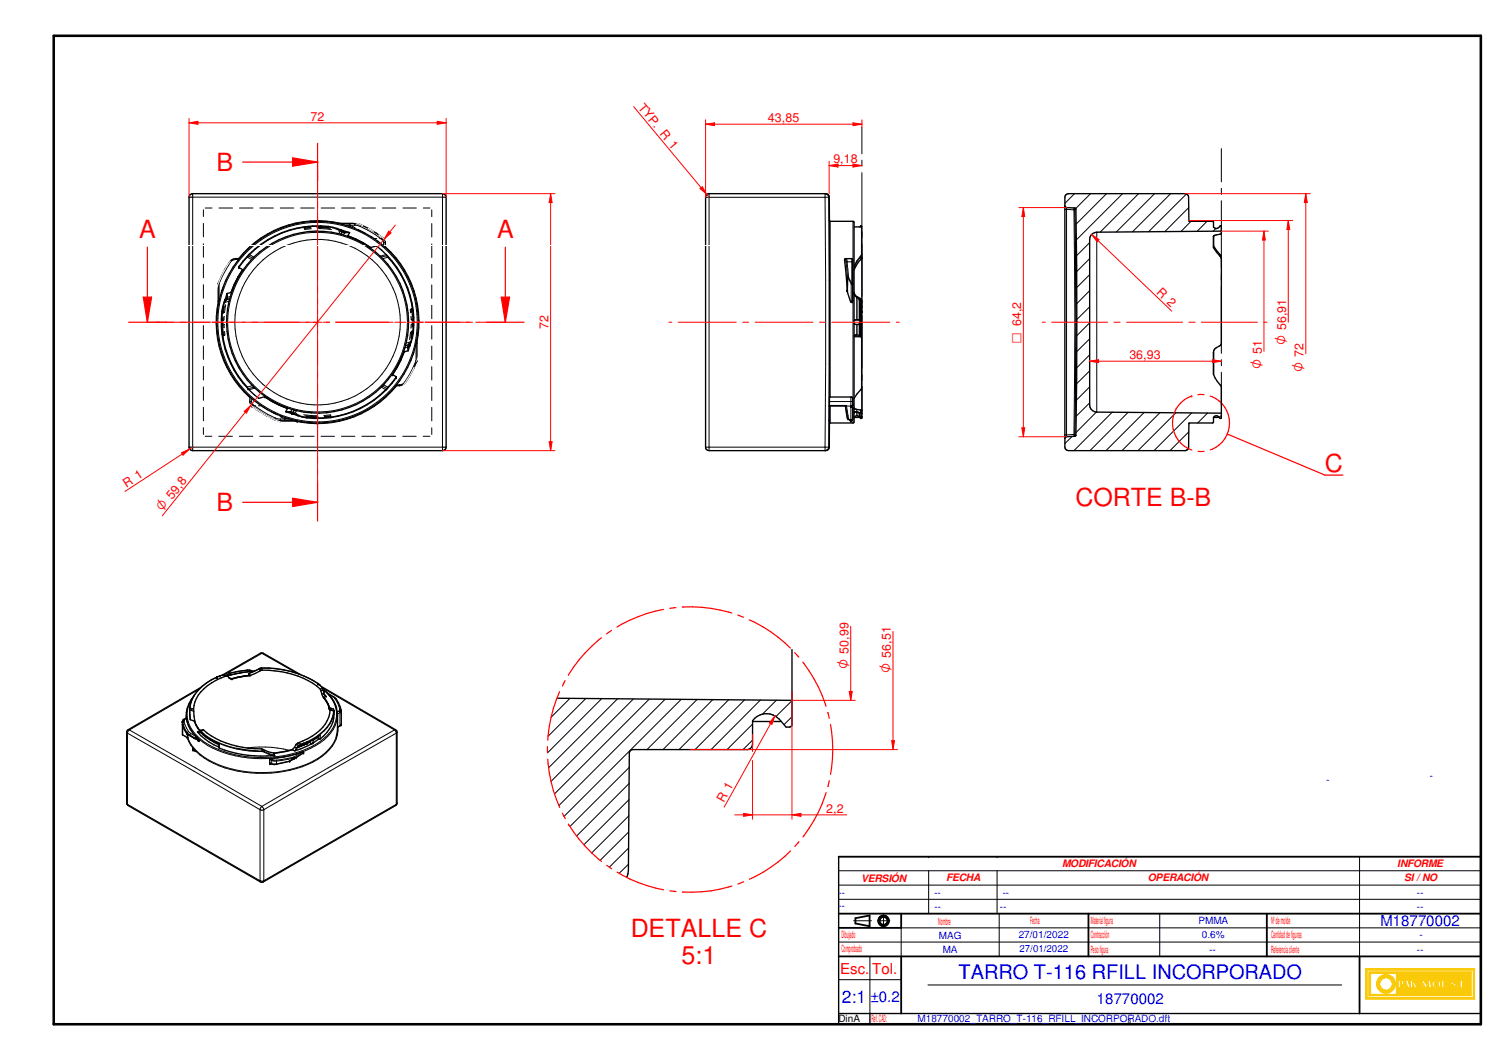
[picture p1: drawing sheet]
<svg xmlns="http://www.w3.org/2000/svg" width="420mm" height="297mm" viewBox="0 0 420 297" stroke-linecap="round" stroke-linejoin="round" font-family="sans-serif">
<path d="M15.1 10h400v277h-400z" fill="none" stroke="#000" stroke-width=".72"/>
<g fill="none" stroke="#000" stroke-width=".51">
<path d="M235.1 256h180M239.8 257.3v1.5M243.7 256.5v3M355.1 256v12M235.1 268h180M235.1 260h17.5M381.1 268v16"/>
<circle cx="247.7" cy="258" r="1.51"/>
<circle cx="247.7" cy="258.1" r="1.12"/>
</g>
<path d="M235.1 240.1v46.9h180v-46.9M235.1 284h180M243.8 284v3" fill="none" stroke="#000" stroke-width=".38"/>
<g fill="none" stroke="#000" stroke-width=".28">
<path d="M235.1 252h180M239.3 258h5M245.9 258h3.5M247.6 256.3v3.5M260.3 244v12M279.5 244v12M280.1 256v12M325.1 256v12M381.1 240.1v27.9M235.1 274.5h17.5M235.1 264h180M252.6 260v8"/>
<path d="M260.1 276h116"/>
</g>
<g fill="#faca0a">
<path d="M382.8 271.4v8.6h30.5v-8.6zM383.2 271.9h29.7v7.7h-29.7z" fill-rule="evenodd"/>
<path d="M383.7 272.3v6.8h28.7v-6.8zM408.2 276.5a.3 .3 0 0 1 .6 0 .3 .3 0 0 1-.6 0zM409.3 274.7h.6v1.9h.8v.2h-1.4zM411 276.4l.3-.1 .1 .4-.4 .1zM384.2 272.8h7.2v5.8h-7.2zM391.9 274.7h.9a.67 .67 0 0 1 .7 .9 .67 .67 0 0 1-1 .4v.8h-.6zM394.1 274.7h.5l.6 2.1h-.6l-.1-.4h-.6l-.2 .4h-.2zM395.3 274.7h.6v1l.8-1h.2l-.5 .7 .8 1.4h-.7l-.4-.9-.2 .9h-.6zM397.3 275.6h.7v.2h-.7zM398.8 274.7h.3l.7 1.4 .8-1.4h.3l.3 2.1h-.7v-1.3l-.7 1.3h-.2l-.7-1.2v1.2h-.5zM401.6 275.2a1.22 1.22 0 0 1 1.8-.3 1.22 1.22 0 0 1 0 1.8 1.22 1.22 0 0 1-1.8-.3l-.2-.4zM404.1 274.7h.6v1.9h.8v.2h-1.4zM406.7 275a.74 .74 0 0 1 .8-.3 .74 .74 0 0 1 .5 .6l-.2 .1a.37 .37 0 0 0-.3-.5 .37 .37 0 0 0-.4 .4l.3 .1a.73 .73 0 0 1 .7 .8 .73 .73 0 0 1-.8 .7 .73 .73 0 0 1-.7-.8h.3a.37 .37 0 0 0 .2 .5 .37 .37 0 0 0 .5-.3l-.2-.2a.75 .75 0 0 1-.7-1.1z" fill-rule="evenodd"/>
</g>
<g fill="none" stroke="#faca0a" stroke-width=".28">
<path d="M391.9 274.7h.9a.6 .6 0 0 1 .7 .5 .6 .6 0 0 1-.6 .7l-.4 .1v.8h-.6zM392.7 276h.1M394.1 274.7h.5l.6 2.1h-.6l-.1-.4h-.6l-.2 .4h-.2zM395.3 274.7h.6v1l.8-1h.2l-.5 .7 .8 1.4h-.7l-.4-.9-.2 .9h-.6zM398.8 274.7h.3l.7 1.4 .8-1.4h.3l.3 2.1h-.7v-1.3l-.7 1.3h-.2l-.7-1.2v1.2h-.5zM406.9 276.3h.1M406.9 276.2v-.1h-.3a.73 .73 0 0 0 .5 .7 .73 .73 0 0 0 .8-.2M406.9 276.3l.1 .3h.3M407.3 276.6h.1M407.4 274.7h.1M407.4 275.4l-.3-.1a.37 .37 0 0 1 .4-.4 .37 .37 0 0 1 .3 .5l.2-.1v-.2a.73 .73 0 0 0-.8-.4 .73 .73 0 0 0-.6 .6l.2 .5 .9 .6M407.4 275.5h.1"/>
<path d="M407.4 275.5a.72 .72 0 0 1 .6 .4 .72 .72 0 0 1-.1 .7M407.7 276.4h.1M407.7 276.4l-.4 .2M407.9 276.6h.1"/>
<circle cx="402.7" cy="275.8" r="1.17"/>
</g>
<path d="M386.4 274.1a2.68 2.68 0 0 1 2.9-.9 2.68 2.68 0 0 1 1.8 2.4h-.9a1.72 1.72 0 0 0-2.6-1.4 1.72 1.72 0 0 0 0 3 1.72 1.72 0 0 0 2.6-1.4h.9a2.66 2.66 0 0 1-3.5 2.4 2.66 2.66 0 0 1-1.2-4.1z" fill-rule="evenodd" fill="#faca0a"/>
<path d="M386.6 273.9a2.68 2.68 0 0 1 2.8-.7 2.68 2.68 0 0 1 1.7 2.4h-.9a1.74 1.74 0 0 0-2.6-1.4 1.74 1.74 0 0 0 0 3 1.74 1.74 0 0 0 2.6-1.4h.9a2.66 2.66 0 0 1-3.7 2.3 2.66 2.66 0 0 1-.8-4.2z" fill="none" stroke="#faca0a" stroke-width=".28"/>
<path d="M392.5 275a.41 .41 0 0 1 .4 .4 .41 .41 0 0 1-.4 .4z" fill-rule="evenodd" fill="#faca0a"/>
<path d="M392.5 275a.41 .41 0 0 1 .4 .4 .41 .41 0 0 1-.4 .4z" fill="none" stroke="#faca0a" stroke-width=".28"/>
<path d="M394.2 275.3l.2 .8h-.5z" fill="#faca0a"/>
<path d="M394.2 275.3l.2 .8h-.5z" fill="none" stroke="#faca0a" stroke-width=".28"/>
<path d="M402.2 275.2a.76 .76 0 0 1 1 .1 .76 .76 0 0 1-.2 1.1 .61 .61 0 0 1-.7 .2 .61 .61 0 0 1-.3-.8z" fill-rule="evenodd" fill="#faca0a"/>
<path d="M382.8 271.4h30.5v8.6h-30.5zM383.2 271.9h29.7v7.7h-29.7zM383.7 272.3h28.7v6.8h-28.7zM384.2 272.8h7.2v5.8h-7.2zM397.3 275.6h.7v.2h-.7zM402.3 275a.79 .79 0 0 1 .9 .8 .79 .79 0 0 1-.9 .8 1.04 1.04 0 0 1 0-1.6zM404.1 274.7h.6v1.9h.8v.2h-1.4zM408.3 276.4a.27 .27 0 0 1 .4 0 .27 .27 0 0 1-.2 .4zM409.3 274.7h.6v1.9h.8v.2h-1.4zM411 276.4l.3-.1 .1 .4-.4 .1z" fill="none" stroke="#faca0a" stroke-width=".28"/>
<path d="M235.1 240.1h180M239.8 258.8l3.9 .7M243.7 256.5l-3.9 .8M252.6 256v4M305.1 256v12M252.6 268v16" fill="none" stroke="#000" stroke-width=".51"/>
<g fill="none" stroke="#000" stroke-width=".28">
<path d="M53 55.3h72M54 54.3v72M57 58.8v1.9M57.5 58.3h1.9M61.4 58.3h3.8M67.1 58.3h3.8M72.8 58.3h3.8M78.6 58.3h3.7M84.3 58.3h3.8M90 58.3h3.8M95.7 58.3h3.8M101.5 58.3h3.7"/>
<path d="M107.2 58.3h3.7M112.9 58.3h3.8M118.6 58.3h1.9M121 58.8v1.9M124 54.3v72M57 62.6v3.8M57 68.3v3.8M57 74v3.9M57 79.8v3.8M64.4 73.4l.2 .1M64.6 73.5l-2.3 3.9-.9 2.1v4.7M66 72.7l-1 .4-.4 .4"/>
<path d="M66 72.7h.9M66 72.5v.2M69.3 71.9v.2M69.3 72.1l-2.3 2.9M69.3 72.1l1.2 .6M69.6 71.5l.1 .2M69.7 71.7l-.4 .4M69.7 71.7l1.2 .7M69.8 71.2l.2 .2M70 71.4l-.3 .3M70 71.4l1.2 .7M84.9 63.6l.1 .1"/>
<path d="M87 63.7l-1.7 .2M87.2 63.8l-2 .1M87.3 64.1l-1.9 .1M88.8 63.7l3.4 .1M89 63.8l3.6 .2M89.2 64.1l3.7 .2M94 64.1l1.7 .4M94.4 64.3l1.8 .4M94.7 62.6h4.8v.5M94.8 64.7l1.8 .5-.4 .6M95.5 64.6l.5 .2M95.5 64.6a23.1 23.1 0 0 0-16.4 .7 27.7 27.7 0 0 0-9.1 6.1"/>
<path d="M95.5 64.6l-.6 .9M95.5 64.4v.2M95.6 62.6a28.4 28.4 0 0 0-28.8 9.9M95.9 64.6l.1 .2M96 64.8l.1 .1M96 64.8l-.5 .8M96 64.7l.1 .2M96.1 64.9l.3 .2M96.1 64.9l-.5 .8M96.6 62.7l-.3 .1M96.8 63.1h2.7M97.1 62.7l.5 .1"/>
<path d="M97.3 63.2h.1M97.6 66.1l-.1 .2M97.7 63.3h.3M97.8 62.8h.1M98 62.9l.2 .1M98.2 63.3h.3M98.7 63.4l.8 .4M99.5 63.1l1.4 .3M100.3 64.3l.9 .5M100.9 63.4a22.2 22.2 0 0 1 6.5 4.1l.1 .5M101.1 62.9l-.2 .5M101.4 64.9l.3 .1"/>
<path d="M101.9 65.1l.1 .1M103.8 66.2l.2 .1M104.1 66.4l.3 .1M104.6 66.7l1 .1M106.4 66.8h.8M107.3 66.8h.2M107.5 68v.9M107.5 68h.5M108.1 69.2a28.4 28.4 0 0 1 8.8 26.9M108.2 71.3l-1.6 .5M108.5 71.6l-1.7 .5M108.7 72.1l-1.4 .4"/>
<path d="M121 62.7v3.7M121 68.4v3.7M121 74.1v3.8M121 79.8v3.8M57 85.5v3.8M57 91.2v3.8M57 96.9v3.8M61.2 84.5a28.4 28.4 0 0 0 8.8 26.9M62 81.4h.1M62.3 90.1v.4M62.4 90.6v.6M62.4 88.9v1"/>
<path d="M62.4 91.8l.1 1.1M62.4 90.7l.2 .1M62.4 94.3l-.1 .1M62.5 90.8l.1 1M62.6 88.8l-.2 1.1M62.6 93.5v.5M62.7 92.9l.1 1.1-.2 .1M62.7 85.9l-.2 2M62.8 90.9l.1 1M62.8 84.7l.1 .1M62.9 88.6l-.2 1.1M62.9 85.8l-.3 2"/>
<path d="M62.9 84.8l-.6 2.4M62.9 92.9v1M63.1 84.1l-.2 .7M63.1 84.1l-.1 .1M63.2 83.9l-.2 .9M63.2 84l-.1 .1M63.2 84l-.2 .1M63.2 83.9v.1M63.2 85.4l-.3 2.1M63.3 83.8l-.2 1M64.2 84.4l-1.3 .4M64.4 83.7l-1.3 .4"/>
<path d="M64.4 83.7l-1.2 .3M64.6 83.1l-.9 .2-.2 1M65 81.8l-.2 .1M113.2 98.7h-.1M114.5 96.2l-.2 1-.8 .3M114.9 96.6l-.1 .1M114.9 96.6l-1.2 .3M114.9 96.5v.1M114.9 96.5l-1.2 .3M114.9 95.8l-.1 1M115 96.5l-.1 .1M115.1 96.4l-.2 .1"/>
<path d="M115.1 95.7l-.2 .9M115.1 95.8l-.2 .7M115.1 95.8l-1.3 .3M115.1 86.7v1M115.1 93l-.3 2.2M115.1 95.8l.1 .1M115.2 88.7l.1 .9M115.3 86.6h-.1M115.3 86.6l.1 1M115.3 90.9l-.1 1.1M115.4 86.5v.6M115.4 89.7l.2 .1"/>
<path d="M115.4 86.4l-.1 .2M115.4 92.8l-.3 2M115.5 88.7l.1 1.1M115.5 87.7l.1 1.1M115.6 92.7l-.3 2M115.6 90.8h-.1M115.6 90.8l-.1 .9M115.6 90.7v.1M115.6 90.6v1M115.6 89.4v.5v-.1M115.7 93.3l-.6 2.5M115.7 86.2l-.1 .1"/>
<path d="M115.7 90.1v.4M116.6 96.3v4.7l-1.9 4.2-1.3 1.9M121 85.6v3.7M121 91.3v3.7M121 97v3.8M57 102.7v3.8M57 108.4v3.8M57 114.1v3.8M57 119.8v2M70 112.5l.5 .1M70.5 112.6l.1 .4a23.9 23.9 0 0 0 6.6 4.1M70.6 113.7h.1"/>
<path d="M70.6 111.7l-.1 .9M70.8 108.1l-1.5 .4M70.9 113.7h.7M71.2 108.5l-1.7 .4M71.4 108.8l-1.6 .4M72.4 113.7l1 .1M73.6 114l.3 .2M74.1 114.3h.1M76 115.4h.1M76.4 115.5l.2 .2M76.8 115.7l.9 .5M77.2 117.1l1.4 .3"/>
<path d="M77.2 117.1l-.2 .5M78.5 116.7l.9 .5M78.6 117.4v.5h4.7M78.6 117.4h2.7M79.6 117.2l.2 .1M79.9 117.6l.1 .1M80 117.3h.3M80.2 117.7h.1M80.5 117.8h.5M80.5 114.3v.1M80.6 117.3h.2M81.4 117.8h.4"/>
<path d="M81.6 115.5l.3 .2M81.8 114.7l-.4 .7 1.8 .5M81.9 115.8l1.7 .4M81.9 115.7h.2M81.9 115.7l.1 .2M82.1 115.7l.4 .3M82.1 115.7v.3M82.4 116.1l1.6 .3M82.4 114.9l-.5 .8M82.5 114.9l-.4 .8M82.5 116v.1M83.1 115.1l-.6 .9"/>
<path d="M85.1 116.2l3.7 .3M85.5 116.5l3.5 .3M85.8 116.7l3.4 .2M92.7 116.4l-1.9 .1M92.8 116.6l-1.8 .2M92.8 116.7h-1.9M93 116.8l.1 .2M106.9 108.5l1.2 .7M107.2 108.2l1.2 .6M107.5 107.8l1.2 .7M108.1 109.2a26.1 26.1 0 0 1-24.5 7.2l-1.1-.4M108.1 109.2l.1 .1"/>
<path d="M108.4 108.8l-.3 .4M108.4 108.8v.2M108.7 108.5v.2M108.7 108.5l-.3 .3M111.1 105.6l-2.4 2.9M111.2 107.8h.8M111.2 108.1a28.4 28.4 0 0 1-28.8 9.8M112 107.8v.3M113.4 107.1l-.3 .4-1.1 .3M113.4 107.1l.3 .1M121 102.7v3.8M121 108.5v3.7"/>
<path d="M121 114.2v3.7M121 119.9v1.9M53 125.3h72M57.5 122.3h1.9M61.3 122.3h3.8M67.1 122.3h3.8M72.8 122.3h3.8M78.5 122.3h3.8M84.2 122.3h3.8M90 122.3h3.8M95.7 122.3h3.8M101.4 122.3h3.8"/>
<path d="M107.1 122.3h3.8M112.9 122.3h3.8M118.6 122.3h1.9M235.1 248h180M235.1 244h180M235.1 240h180M260.3 240.1h.1M279.5 240.1h.1M243.8 268v16M252.6 260h162.5"/>
<circle cx="89" cy="90.3" r="25.2"/>
<circle cx="89" cy="90.3" r="23.2"/>
<circle cx="89" cy="90.3" r="27.9"/>
</g>
<g fill="none" stroke="#000" stroke-width=".38">
<path d="M53.3 54.6l.7-.3h70a1.01 1.01 0 0 1 1 1v70a1.01 1.01 0 0 1-1 1h-70a1.01 1.01 0 0 1-1-1v-70zM61.4 79.5h-.2v4.9M66.7 77.6l-1.9 4.4M67 75l1 .6M67 74.8h.1M67.1 72.5a2.65 2.65 0 0 0-2.7 .9l-1.2 1.9-2 4.1M68 75.6l-1.3 2M68 75.6h.1M68.1 75.6a25.4 25.4 0 0 0 6.3 35.5M92.1 63.5a26.8 26.8 0 0 0-25.1 11.2M92.1 63.5l1.2 .2M92.1 63.5l-.1 .1"/>
<path d="M93.3 63.7l2.9 1M93.3 63.7v.1M94.7 62.6h5.1a13.3 13.3 0 0 1 5.6 2.7l2 1.5M95.7 64.5l2.3 .7M96.3 64.9l.3 .3h1.4M97.5 66.1l2.2 .9M98 65.2l-.5 .9M99.7 67l4.1 2.4M103.6 69.4a25.4 25.4 0 0 0-35.5 6.2M103.6 69.4a25.4 25.4 0 0 1 6.3 35.5M103.8 69.4l1.7-.5a27.2 27.2 0 0 1 10.4 24.4M103.8 69.3l-.2 .1"/>
<path d="M107.4 66.8a2.22 2.22 0 0 1 .5 2.5l.2-.1M107.4 66.8l-.3 .4M108.5 71.6l.2 .5a26.6 26.6 0 0 1 7 21.2h.2M61.2 84.4l.1 .2M61.4 84.3l-.2 .1M62.2 87.2a27.2 27.2 0 0 0 10.3 24.4l1.7-.4 4.1 2.4 2.3 .9M62.2 87.2h.1a26.7 26.7 0 0 0 7 21.3l.2 .4M62.4 85.9l-.2 1.3M62.4 85.9l.2 .1M63.6 82.3l-1.2 3.6M63.6 82.3v.1a1.07 1.07 0 0 1-.3 1.4M64.8 82l-1.2 .3"/>
<path d="M113.3 98.6l-.9 2.2-2.4 4.2M113.3 98.6a27.9 27.9 0 0 1-3.3 6.4M114.4 98.3l-1.1 .3M114.8 96.8a1.35 1.35 0 0 0-.4 1.5M114.9 96.6l-.5 1.7M115.4 94.6h.2M115.6 94.6l-.7 2.1M115.9 93.3l-.3 1.3M116.7 96l.2 .1M116.9 96.1l-.3 .1M116.9 96.1v5M70 111.4l.1-.1a2.22 2.22 0 0 0 .5 2.5"/>
<path d="M70.6 113.8a22.5 22.5 0 0 0 7.6 4.1h5.1M70.9 113.4l-.3 .4M74.4 111.1l-.2 .1a27.9 27.9 0 0 0 6.4 3.3M80.1 115.4l2.3 .7M80.1 115.4h1.3l.3 .3M80.6 114.5l-.5 .9M81.9 115.8l2.8 1M84.7 116.8l1.3 .3M84.7 116.7v.1M86 117v.1M109.9 104.9a25.5 25.5 0 0 1-35.5 6.2M109.9 104.9l.1 .1"/>
<path d="M110 105l1.1 .6M111 105.8a26.7 26.7 0 0 1-25 11.3M111.1 105.7v.1M116.6 101l.3 .1M116.9 101.1a23.4 23.4 0 0 1-3.7 6.6l-1.2 .4h-1"/>
<circle cx="89" cy="90.3" r="28.3"/>
</g>
<g fill="#000">
<circle cx="61.2" cy="79.5" r=".19"/>
<circle cx="67" cy="74.9" r=".19"/>
<circle cx="67" cy="74.8" r=".19"/>
<circle cx="67" cy="74.7" r=".19"/>
<circle cx="68" cy="75.6" r=".19"/>
<circle cx="96.2" cy="64.7" r=".19"/>
<circle cx="96.2" cy="64.8" r=".19"/>
<circle cx="96.3" cy="64.8" r=".19"/>
<circle cx="96.3" cy="64.9" r=".19"/>
<circle cx="96.6" cy="65.2" r=".19"/>
<circle cx="99.5" cy="62.6" r=".19"/>
<circle cx="103.8" cy="69.4" r=".19"/>
<circle cx="107.4" cy="66.8" r=".19"/>
<circle cx="108.5" cy="71.6" r=".19"/>
<circle cx="63" cy="84.1" r=".19"/>
<circle cx="63.2" cy="83.9" r=".19"/>
<circle cx="63.2" cy="83.8" r=".19"/>
<circle cx="63.3" cy="83.8" r=".19"/>
<circle cx="63.7" cy="83.3" r=".19"/>
<circle cx="114.3" cy="97.2" r=".19"/>
<circle cx="114.8" cy="96.7" r=".19"/>
<circle cx="114.9" cy="96.7" r=".19"/>
<circle cx="115" cy="96.5" r=".19"/>
<circle cx="69.5" cy="108.9" r=".19"/>
<circle cx="70.6" cy="113.8" r=".19"/>
<circle cx="74.2" cy="111.2" r=".19"/>
<circle cx="78.6" cy="117.9" r=".19"/>
<circle cx="81.4" cy="115.4" r=".19"/>
<circle cx="81.7" cy="115.7" r=".19"/>
<circle cx="81.8" cy="115.7" r=".19"/>
<circle cx="81.8" cy="115.8" r=".19"/>
<circle cx="81.9" cy="115.8" r=".19"/>
<circle cx="83.3" cy="117.9" r=".19"/>
<circle cx="110" cy="105" r=".19"/>
<circle cx="111" cy="105.8" r=".19"/>
<circle cx="111.1" cy="105.7" r=".19"/>
<circle cx="111.1" cy="105.6" r=".19"/>
<circle cx="116.9" cy="101.1" r=".19"/>
</g>
<g fill="none" stroke="#f00" stroke-width=".28">
<path d="M53 33.2v22.1M53 34.4l2.5-.4v.8zM125 33.2v22.1M89 45.1v.9M89 47.8v16M89 65.6v1.7M89 69.1v16M43.8 90.3h.9M46.5 90.3h16.1M64.3 90.3h1.7M67.8 90.3h16.1M85.7 90.3h.8"/>
<path d="M87.8 90.3h2.5M89 87v.8M89 89v2.5M89 92.8v.8M89 95.4v16.1M91.5 90.3h.9M94.1 90.3h16.1M112 90.3h1.7M115.5 90.3h16.1M133.3 90.3h.9M89 113.2v1.7M89 116.8v16"/>
<path d="M89 134.6v.9"/>
</g>
<path d="M53 34.4l2.5-.4v.8z" fill="#f00"/>
<path d="M122.5 34l2.5 .4-2.5 .4z" fill="none" stroke="#f00" stroke-width=".28"/>
<path d="M122.5 34l2.5 .4-2.5 .4z" fill="#f00"/>
<path d="M53 34.4h72M124 54.3h31.6M154.3 54.3l.5 2.5h-.9zM124 126.3h31.6" fill="none" stroke="#f00" stroke-width=".28"/>
<path d="M154.3 54.3l.5 2.5h-.9z" fill="#f00"/>
<path d="M153.9 123.8h.9l-.5 2.5z" fill="none" stroke="#f00" stroke-width=".28"/>
<path d="M153.9 123.8h.9l-.5 2.5z" fill="#f00"/>
<path d="M154.3 54.3v72M41.3 90.3h7.4M50.5 90.3h1.7M54 90.3h14.7M70.6 90.3h1.7M74 90.3h14.8M90.6 90.3h1.7M94.1 90.3h14.8M110.7 90.3h1.7M114.2 90.3h14.7M130.8 90.3h1.6M134.2 90.3h7.4" fill="none" stroke="#f00" stroke-width=".28"/>
<g fill="none" stroke="#000" stroke-width=".28">
<path d="M197.8 55.3h33.5M198.7 54.3v72M232.3 55.2h.1M232.3 55.2v70.1a1.01 1.01 0 0 1-1 1l.1-24.4-.1-46.6M232.3 55.2a1.01 1.01 0 0 0-1-.9v1M232.3 55.2l-1 .1M232.5 61.8v49.6M232.7 62v49.3M236.7 72.8h.2M236.9 72.8l.2 .7M236.9 72.8l.3-.3 .2 .9M237.1 73.5l.5 4.4"/>
<path d="M237.4 73.4l.5 4.4M237.4 73.4l1.6 .1M237.4 73.4l-.3 .1M237.6 77.9v4.1M237.6 77.9l-.1 3.5M237.9 77.8l-.2 .1 .9 1.6v5M238.7 72.5v6.9l-.8-1.6M239.1 62v56.5M241.1 71.9l-1.7 2.6M241.1 71.9l.1 .2M241.2 72.1l-.7 .8-1.1 2.1M241.2 72.1v.6"/>
<path d="M241.4 71.5l-.3 .4M241.4 71.5l.1 .2M241.5 63.3v7.9M241.5 71.2v.5M241.5 71.2l-.1 .3M241.5 71.7v.7M241.5 71.7l-.3 .4M238.7 84.4v.2M240.1 83.1v.2M241.2 84l.1 .1M241.2 84l-.2-.1 .2 4.9M241.2 83.7v.3"/>
<path d="M241.2 84.2l-.1-.1 .2 3.1M241.2 84.2l.3 .5M241.3 83.7v.4M241.3 84.1l-.1 .1M241.5 84.7v24.3M241.5 84.7l.1 .1M232.5 113.7h4.6M232.5 117.2v.3M232.5 117.8v.9M232.5 112.5l6.5 .1M232.7 113.7v4.8M237 113.7l.6 3.5"/>
<path d="M237.5 117.1l.1 .1M237.6 117.2v.1M237.7 117.4h.2M237.9 117.4l.2 .2M237.9 117.6h.2M238.1 117.6l.4 .3M238.3 117.9h.2M238.5 111.3v6.6M238.5 113.8h-1.2l.6 3.6M239 117.1l-.3 .5h-.6M240.1 114.7v.7M240.4 115.5l.8 .2"/>
<path d="M240.9 115.8l.2 .1M241.1 115.9l.4 .2M241.2 115.7h.1M241.2 114.9v.8M241.2 115.7l-.1 .2M241.3 115.7l.3 .3-.1 .1M241.3 114.9v.8M241.3 115.7l-.1 .3M241.5 116.1v1.2M197.8 125.3h34.6"/>
</g>
<g fill="none" stroke="#000" stroke-width=".38">
<path d="M198 54.6l.7-.3h32.7a1.01 1.01 0 0 1 1 .9l.1 6.8h6.6l.3 .3v55.9l-.3 .3-6.6 .1-.1 6.7a1.01 1.01 0 0 1-1 1h-32.7a.94 .94 0 0 1-.9-1v-70zM238.6 79.5h.3M241.2 63.3l.4 .1v53.7l-.4 .2M241.2 63.3v.3h-1.8M241.2 63.3l-.2 .3M241.5 72.2l.1 .3M241.6 72.1l-2.2 3.5M237.5 81.4h.1M238.4 84.6l-.9-3.3-.8-8.5 .3-.3h1.7l.3 .2v11.6l-.2 .3M238.4 84.6h.3M238.9 84.4l-.5 .2M239.4 81.8v.4a2.56 2.56 0 0 0 1.9 1.5l.3 .7"/>
<path d="M239.4 90.6l.5 .3 1-.1M239.4 94.4h1.8M239.4 82.3l.4 .8 .3 .2M240.2 89.6v-6.3l.7 .5v6M240.2 90.9v3M240.2 93.9l.7 .1M240.2 93.9l-.8 .1M240.9 90.8v3.2M240.9 89.8l.1 .3-.1 .7M240.9 89.8l-1-.2-.5 .3M240.9 94l.3 .4M241 83.9l.1 .2"/>
<path d="M241.2 86h.4M241.3 84.1l.3 .7M241.3 87.4l-.1 7M241.3 87.2h.2M232.5 117.2v-5.9h6.1l.4 .4v5.7l-.3 .5h-.3M232.5 117.5v.3M232.5 113.7h4.6M236.9 113.7l.7 3.6M237.1 113.7h-4.6M237.1 113.7l.2 .1M237.7 117.4l.6 .5M238.9 113.7h-.3"/>
<path d="M239 113.4l-.1 .2M239.4 114.4l2.2 .7M239.5 115.4h.6M240.2 116.5l-.8 .5h1.6M240.2 116.5l.7 .3M240.9 115.8l-.7-.4v1.1M240.9 115.8v1M240.9 115.8l.3 1M240.9 116.8l.3 .5M241.2 116.8v.3M241.2 117.1v.2M241.5 109l-2.1 2.6"/>
<path d="M241.6 108.5l-.1 .4M241.6 117l-.4 .1M241.6 116.7l-.4 .1"/>
</g>
<g fill="#000">
<circle cx="238.7" cy="79.5" r=".19"/>
<circle cx="239" cy="79.5" r=".19"/>
<circle cx="237.5" cy="81.4" r=".19"/>
<circle cx="237.5" cy="81.3" r=".19"/>
<circle cx="238.8" cy="84.6" r=".19"/>
<circle cx="238.9" cy="84.4" r=".19"/>
<circle cx="239" cy="84.4" r=".19"/>
<circle cx="240.2" cy="83.3" r=".19"/>
<circle cx="240.9" cy="83.8" r=".19"/>
<circle cx="241" cy="83.9" r=".19"/>
<circle cx="241.1" cy="84.1" r=".19"/>
<circle cx="241.3" cy="87.4" r=".19"/>
<circle cx="241.3" cy="87.3" r=".19"/>
<circle cx="241.3" cy="85.9" r=".19"/>
<circle cx="241.3" cy="87.2" r=".19"/>
<circle cx="241.5" cy="87.2" r=".19"/>
<circle cx="241.6" cy="87.2" r=".19"/>
<circle cx="232.5" cy="113.7" r=".19"/>
<circle cx="232.5" cy="117.8" r=".19"/>
<circle cx="237" cy="113.7" r=".19"/>
<circle cx="237.6" cy="117.3" r=".19"/>
<circle cx="238.4" cy="117.9" r=".19"/>
<circle cx="238.5" cy="117.9" r=".19"/>
<circle cx="238.5" cy="113.8" r=".19"/>
<circle cx="238.6" cy="113.8" r=".19"/>
<circle cx="238.6" cy="113.7" r=".19"/>
<circle cx="238.9" cy="113.6" r=".19"/>
<circle cx="239" cy="113.5" r=".19"/>
<circle cx="239" cy="113.4" r=".19"/>
<circle cx="239.4" cy="114.4" r=".19"/>
<circle cx="239.4" cy="115.4" r=".19"/>
<circle cx="239.5" cy="115.4" r=".19"/>
<circle cx="240.2" cy="115.4" r=".19"/>
<circle cx="241.5" cy="108.9" r=".19"/>
</g>
<path d="M41.3 69.3v21h5.3M136.4 90.3h5.2" fill="none" stroke="#f00" stroke-width=".34"/>
<path d="M40.2 83.3h2.3l-1.2 7z" fill="#f00"/>
<path d="M141.6 69.3v21M40.2 83.3h2.3l-1.2 7z" fill="none" stroke="#f00" stroke-width=".34"/>
<path d="M140.5 83.3h2.3l-1.2 7z" fill="#f00"/>
<path d="M36.1 90.3h5.2M140.5 83.3h2.3l-1.2 7zM141.6 90.3h5.3" fill="none" stroke="#f00" stroke-width=".34"/>
<path d="M241.6 35.7v7.4M241.6 44.9v1.7M241.6 48.4v14.7M241.6 64.9v1.7M241.6 68.4v14.7M241.6 84.9v1.8M241.6 88.4v14.8M241.6 104.9v1.8M241.6 108.5v7.4" fill="none" stroke="#000" stroke-width=".28"/>
<path d="M187.5 90.3h.8M190.1 90.3h16.3M208.1 90.3h1.7M211.7 90.3h16.2M229.7 90.3h1.7M233.2 90.3h16.2M251.2 90.3h.9" fill="none" stroke="#f00" stroke-width=".28"/>
<g fill="none" stroke="#fff" stroke-width=".28">
<path d="M64.5 73.2a29.7 29.7 0 0 0-5.2 14.5M66.7 70.4l-1.1 1.4M81.2 61.5a29.3 29.3 0 0 0-13.3 7.6M84.7 60.7l-1.7 .3M86.4 60.5a29.4 29.4 0 0 1 15.2 2.7M59.2 89.5v1.6M59.3 92.9a29.4 29.4 0 0 0 5.2 14.5M117.4 99.7l-.6 1.6M118.9 90.3a28.7 28.7 0 0 1-1 7.7M65.6 108.8l1.1 1.4M67.9 111.4a29.2 29.2 0 0 0 13.4 7.7M83 119.5l1.7 .3"/>
<path d="M101.6 117.3a29.3 29.3 0 0 1-15.1 2.7M104.7 115.7l-1.5 .8M116.1 102.9a29.4 29.4 0 0 1-9.9 11.8"/>
</g>
<path d="M103.2 64l1.5 .9M106.2 65.8a29.8 29.8 0 0 1 9.9 11.8M116.8 79.2l.5 1.7M117.8 82.5a27 27 0 0 1 1.1 7.8" fill="none" stroke="#fff" stroke-width=".28"/>
<path d="M109 64.8l.6 .5-1.9 1.7zM110.8 63.1l-65.3 81.4" fill="none" stroke="#f00" stroke-width=".28"/>
<path d="M109 64.8l.6 .5-1.9 1.7z" fill="#f00"/>
<path d="M68.4 115.3l1.9-1.7-1.2 2.2z" fill="none" stroke="#f00" stroke-width=".28"/>
<path d="M68.4 115.3l1.9-1.7-1.2 2.2z" fill="#f00"/>
<path d="M89 45.4v9.3M89 56.5v1.7M89 59.9v18.6M89 80.3v1.7M89 83.8v18.5M89 104.1v1.7M89 107.6v18.6M89 128v1.7M89 131.5v9.3" fill="none" stroke="#f00" stroke-width=".28"/>
<path d="M68 45.4h21v5.3M89 135.5v5.3" fill="none" stroke="#f00" stroke-width=".34"/>
<path d="M82 44.2l7 1.2-7 1.2z" fill="#f00"/>
<path d="M82 44.2l7 1.2-7 1.2zM68 140.8h21" fill="none" stroke="#f00" stroke-width=".34"/>
<path d="M82 139.6l7 1.2-7 1.1z" fill="#f00"/>
<path d="M89 40.2v5.2M82 139.6l7 1.2-7 1.1zM89 140.8v5.2" fill="none" stroke="#f00" stroke-width=".34"/>
<g fill="none" stroke="#000" stroke-width=".28">
<path d="M298.5 58.7l2.5 .1M298.9 58.2v64.2M301 58.8a1950.3 1950.3 0 0 1 0 63M301 58.3v.5M301.2 54.3l-2.7 2.7M301.2 58.4l.1 .2M301.3 58.6v.2h-.3M301.3 58.6h.3M305.7 54.3l-4.2 4.2M310.2 54.3l-8.6 8.5M314.7 54.3l-13 13M319.1 54.3l-10.8 10.8"/>
<path d="M323.6 54.3l-10.7 10.7M328.1 54.3l-10.7 10.7M332.6 54.4l-10.7 10.5M333.2 58.2l-6.7 6.7M305.4 68l-3.7 3.7M305.4 72.5l-3.6 3.6M305.4 77l-3.6 3.6M307.4 65.1v50.4M333.8 62l-2.8 2.9M338.3 62l-2.8 2.9M340.8 64l-.7 .8M342 71.3v.5"/>
<path d="M342.2 71.6v.5M305.4 81.4l-3.6 3.7M305.4 86l-3.6 3.5M305.4 90.5l-3.6 3.6M305.4 95l-3.6 3.6M305.4 99.4l-3.6 3.7M305.4 103.9l-3.7 3.7M305.4 108.4l-3.7 3.7M305.4 112.9l-3.8 3.8M307.3 115.4l-5.7 5.8M311.8 115.5l-10.8 10.8M316.2 115.5l-10.7 10.8"/>
<path d="M320.7 115.6l-10.7 10.7M325.2 115.6l-10.7 10.7M329.6 115.7l-10.6 10.6M334 115.7l-10.5 10.6M338.5 115.7l-2.8 2.8M342.3 116.4l-.6 .6M300.5 122.3l-2 2M301 121.8l-2.5 .1M301 121.8h.3v.2M301 121.8v.5M301.3 122l-.1 .2M301.3 122h.3"/>
<path d="M333.1 125.6l-.6 .6M333.2 121l-5.3 5.3"/>
</g>
<path d="M298.5 57.7l.2 .4 2.8 .3a1502.4 1502.4 0 0 1 0 63.8l-2.8 .2-.2 .5M301 58.3l.2 .1M301.3 58.8a1671.7 1671.7 0 0 1 0 63M340.1 66.2v3.2l2.1 2.7 .1 .4M340.1 68.9l2.1 2.7 .1 .5v24l-.4 .8a2.15 2.15 0 0 0-1.8 1.8v6.2l.5 1.1 1.7 2.5v8.6l-.3 .2a1.1 1.1 0 0 0-1.9-.4M340.2 66.1l2.1-.5v-2.2l-.3-.1a1.1 1.1 0 0 1-1.9 .3v-1.3l-.3-.3h-6.5l-.1-6.8a1.01 1.01 0 0 0-1-.9h-32.7a1.01 1.01 0 0 0-1 1v70a1.01 1.01 0 0 0 1 1h32.7a1.01 1.01 0 0 0 1-1l.1-6.7 6.5-.1 .3-.3v-1.3M342.3 64.8l-34.9 .3a2.06 2.06 0 0 0-2 2v46.4a2.03 2.03 0 0 0 2 2l34.9 .3M340.1 117h1.6M301.2 122.2l-.2 .1" fill="none" stroke="#000" stroke-width=".38"/>
<g fill="#000">
<circle cx="340.1" cy="66.2" r=".19"/>
<circle cx="342.2" cy="71.6" r=".19"/>
</g>
<path d="M50.9 126.9l2.3-1.1-1.9 1.8zM54 125.3l-19 12.4" fill="none" stroke="#f00" stroke-width=".28"/>
<path d="M50.9 126.9l2.3-1.1-1.9 1.8z" fill="#f00"/>
<path d="M334 111a8 8 0 0 0-5.4 7.5 8 8 0 0 0 5.4 7.6M344.6 118.5a7.9 7.9 0 0 1-5.4 7.6M335.8 126.4l1.7 .1" fill="none" stroke="#f00" stroke-width=".34"/>
<circle cx="334" cy="111" r=".17" fill="#f00"/>
<g fill="none" stroke="#f00" stroke-width=".34">
<path d="M337.5 110.6h-1.7M339.2 111a7.9 7.9 0 0 1 5.4 7.5M344 121.6l27.4 11.5h5M232.4 218.8l-.3 1.6M233.4 210.1l-.1 2.5-.5 4.4M159.3 231a40.3 40.3 0 0 0 9.3 10.4M221.6 238.5a38.6 38.6 0 0 1-11.6 7.9M223.9 235.9l-1.1 1.3M231.6 222.1a39.1 39.1 0 0 1-6.5 12.4M170 242.5l1.4 1M173 244.4a39 39 0 0 0 13 4.9M187.8 249.6l1.7 .3"/>
<path d="M205.1 248.3a38.2 38.2 0 0 1-13.8 1.7M208.4 247.1l-1.6 .6"/>
</g>
<g fill="none" stroke="#000" stroke-width=".28">
<path d="M159.8 195.7l-5.3 5.3M164.2 195.7l-10.6 10.6M168.6 195.8l-15.2 15.2M173.1 195.8l-19.3 19.3M177.5 195.9l-23.1 23.1M182 195.9l-26.6 26.6M186.4 196l-29.7 29.7M190.9 196l-32.8 32.8M195.4 196l-14.1 14.1M199.8 196l-14 14.1M204.2 196.1l-13.9 14M208.7 196.1l-13.9 14"/>
<path d="M213.1 196.2l-13.8 13.9M217.6 196.2l-3.9 4M222 196.3l-4.5 4.5M176.3 219.5l-14.7 14.8M176.4 215l-16.6 16.6M210.9 202.9l-7.1 7.2M210.9 207.4l-2.6 2.7M222 200.8l-2.3 2.3M176.2 237.7l-5.4 5.3M176.2 233.1l-8 8M176.3 228.6l-10.4 10.4M176.3 224.1l-12.7 12.6"/>
<path d="M176.1 242.2l-2.5 2.5"/>
</g>
<path d="M156.1 195.7l65.9 .6M222 182v21l-.4 .7-1.3 .1a6.9 6.9 0 0 0-5.5-3.8 4.9 4.9 0 0 0-3.9 2v6.5a1.55 1.55 0 0 1-1.4 1.6h-32.1a1.01 1.01 0 0 0-1 .9l-.3 32.9-.4 2M210.9 202.2h8.1" fill="none" stroke="#000" stroke-width=".38"/>
<circle cx="159.3" cy="231" r=".17" fill="#f00"/>
<g fill="none" stroke="#f00" stroke-width=".34">
<path d="M168.6 178.7a39.8 39.8 0 0 0-9.3 10.5M171.4 176.7l-1.4 .9M186 170.8a40 40 0 0 0-13.1 4.9M189.4 170.3l-1.7 .2M191.2 170.1h.3a40.1 40.1 0 0 1 13.6 1.7M206.8 172.3l1.6 .7M210 173.7a37.2 37.2 0 0 1 11.5 7.9M156.8 193.8a40.5 40.5 0 0 0-3.3 13.6M158.4 190.7l-.8 1.5M222.7 182.9l1.2 1.2M225 185.5l.3 .4a38.4 38.4 0 0 1 6.2 12M232 199.6l.4 1.7"/>
<path d="M153.4 209.2v1.7M153.5 212.7a40 40 0 0 0 3.4 13.6M232.8 203l.5 4.5 .1 2.6M157.6 227.9l.8 1.5"/>
</g>
<path d="M342.3 41.7v9.3M342.3 52.8v1.7M342.3 56.3v18.7M342.3 76.8v1.7M342.3 80.3v18.7M342.3 100.8v1.7M342.3 104.3v9.4" fill="none" stroke="#000" stroke-width=".28"/>
<path d="M292.1 90.3h.9M294.8 90.3h15.7M312.2 90.3h1.8M315.8 90.3h15.7M333.2 90.3h1.8M336.8 90.3h15.7M354.2 90.3h.9M217.2 200.6l-14.2 25.6M217.2 200.6l-.8 2.4-.8-.4z" fill="none" stroke="#f00" stroke-width=".28"/>
<path d="M217.2 200.6l-.8 2.4-.8-.4z" fill="#f00"/>
<path d="M222 193.7v35.9M210.9 205.8v4.8M210.9 213.1v16.5M208.4 227.9l2.5 .4-2.5 .5z" fill="none" stroke="#f00" stroke-width=".28"/>
<path d="M208.4 227.9l2.5 .4-2.5 .5z" fill="#f00"/>
<path d="M222 228.3l2.5-.4v.9z" fill="none" stroke="#f00" stroke-width=".28"/>
<path d="M222 228.3l2.5-.4v.9z" fill="#f00"/>
<path d="M305.4 101.2l2.5-.4v.8zM205.9 228.3h31.5" fill="none" stroke="#f00" stroke-width=".28"/>
<path d="M305.4 101.2l2.5-.4v.8z" fill="#f00"/>
<path d="M339.8 100.8l2.5 .4-2.5 .4z" fill="none" stroke="#f00" stroke-width=".28"/>
<path d="M339.8 100.8l2.5 .4-2.5 .4z" fill="#f00"/>
<path d="M306 65.7l22.5 21.5M306 65.7l2 1.4-.5 .6zM305.4 101.2h36.9" fill="none" stroke="#f00" stroke-width=".28"/>
<path d="M306 65.7l2 1.4-.5 .6z" fill="#f00"/>
<path d="M197.8 33.6v21.7M239.1 34.4l2.5 .4-2.5 .4zM241.6 33.6v2.1" fill="none" stroke="#f00" stroke-width=".28"/>
<path d="M239.1 34.4l2.5 .4-2.5 .4z" fill="#f00"/>
<path d="M197.8 34.8l2.5-.4v.8z" fill="none" stroke="#f00" stroke-width=".28"/>
<path d="M197.8 34.8l2.5-.4v.8z" fill="#f00"/>
<path d="M197.8 34.8h43.8M232.4 45.2v9.1M232.4 46.4l2.5-.4v.8z" fill="none" stroke="#f00" stroke-width=".28"/>
<path d="M232.4 46.4l2.5-.4v.8z" fill="#f00"/>
<path d="M239.1 46l2.5 .4-2.5 .4z" fill="none" stroke="#f00" stroke-width=".28"/>
<path d="M239.1 46l2.5 .4-2.5 .4z" fill="#f00"/>
<path d="M232.4 46.4h9.2M285.6 58.2h13.3M286.8 58.2l.4 2.5h-.8zM285.6 122.4h13.3" fill="none" stroke="#f00" stroke-width=".28"/>
<g fill="none" stroke="#000" stroke-width=".28">
<path d="M53.2 198.7l1.1 .3M53.2 199l1.1 .3M55.7 193.2l-19.4 11.4M63.4 189.4l-.9-.3a14.3 14.3 0 0 0-8.7 7.1l-.5 2.2 1 .3M65 190.2h.1M70.5 188a3.9 3.9 0 0 0-2.8 0l-3.2 .7-1.1 .6M70.5 188l.2 .1M70.5 188h.1M71.2 188.1l-3.9 .5-3.6 .8M72.6 187.5l.3 .5M73 187.3l-3.2 1.4M73 187.3l.3 .5"/>
<path d="M73 183l.4 .1M73.3 187.2a26.5 26.5 0 0 1 16.4 4.9l.8 .8M73.3 187.2l-.3 .1M73.3 187.2l.3 .6M73.4 183.1l9.6 5.5M73.4 183.1l-10.6 6M73.8 183l-.4 .1M90.5 192.9l.1 .4M90.5 192.9l-.8 .1M90.5 192.9v.1M90.5 192.9l20.1 11.7M90.6 193.3v.2"/>
<path d="M90.6 193.3l-.7 .1M90.6 193.3h.1M90.6 193.5l.1 .6M90.6 195.4h.2M90.6 193.5l-.7 .1M90.7 193.5h-.1M90.7 193.3a8.2 8.2 0 0 1 2.2 11.4 18.7 18.7 0 0 1-11.5 6.7 32.2 32.2 0 0 1-23.9-3.3 9.7 9.7 0 0 1-5-9.1l.8-2.3 .7-1.1M90.8 194.4h-.6M92.1 194.6l1.2 .7M92.5 199l1 .3a10.5 10.5 0 0 1-6.1 7.9l-3.1 1.3M92.5 198.8l1.1 .4-1.1-.4M93.3 195.3l.6 .5"/>
<path d="M93.3 195.3h.2M93.9 195.8l.4 .1M93.9 195.8a6.4 6.4 0 0 1 1.3 3.3l-.2 .2M95 199.3l-.5 .2M95 199.3l.3 .4M95.3 199.7v3.7M95.3 199.7l-.7 .4M95.7 199.2l-.4 .5M35.5 205.1l.2 .3M35.7 205.4v20M35.7 205.4l37.2 21.5M35.9 204.5l.4 .1"/>
<path d="M36.3 204.6l37.1 21.4M36.3 204.6l-.6 .8M51.2 203.2v2.8M51.6 201.5l.2 .1M51.8 201.6l-.2 .2a5.7 5.7 0 0 0 1.3 3.2M52.3 201.3l-.5 .3M52.4 206.6l1.1 2.2 .8 1M52.4 205.6l.1 .1M52.4 205.6l.2 .1M52.4 202.1a12.4 12.4 0 0 0 7.1 7.5 33.3 33.3 0 0 0 29-.6 12.1 12.1 0 0 0 5.8-6.7M52.5 205.7l1.9 1.1M52.5 205.7l.5 .2"/>
<path d="M52.5 205.4l-.6-1-.7-2.1a5.1 5.1 0 0 0 1.2 3.3M52.5 205.4l.5 .5M52.5 205.4v.3M52.5 205.7h.1M52.6 205.7l.4 .3M52.6 206.6a13.5 13.5 0 0 0 7.7 7.3 33.4 33.4 0 0 0 28.9-1.4 12.5 12.5 0 0 0 5-5.8M52.9 205l.6 .5M52.9 205l-.4 .4M53 205.9l.2 .1M53 206l.2 .1M53 205.9v.1M53.2 206l2.5 1.4"/>
<path d="M53.2 206.1l2.4 1.3M53.2 206v.1M53.5 205.5l1.4 .9M53.5 205.5l-.3 .5M54.3 209.8l-.2 .1M56.1 204.7v.1M56.2 204.8h.1M56.2 204.8a13.7 13.7 0 0 0 6.8 4.2l5.1 1.2 5.4 .4M56.3 204.6v.1M56.3 204.7a15.8 15.8 0 0 0 8.5 4.6l1.7 .4M56.3 204.7l-.1 .1M57.1 204.6l-.8 .1"/>
<path d="M69.2 209.6l3.4-.3 3.5 .1 5 .9M72.3 210.4h1.2M73.2 209.8l.3 .6M73.5 210.4l.3 .1M73.5 210.6l.3 .1M73.5 210.4v.2M73.6 209.9l.2 .6M73.8 210.7l.3 .1M73.8 210.5l.4 .2M73.8 210.5v.2M73.9 210.1l.3 .6M74.1 210.8l2.6 .9"/>
<path d="M74.2 210.7l2.8 .9M74.2 210.7l-.1 .1M75.6 212.7l.5 .4M75.6 213.8l.5 .2M75.9 212.6l.4 .2M76.1 213.1l1.4 .2M76.1 213.1v.9M76.1 214l.1 .1M76.3 212.8l1.2 .2M76.3 212.8l-.2 .3M77.5 213v.3M77.5 213.3v.9"/>
<path d="M81.6 210.1l.2 .1M82.4 212.4l-4.9 .9M82.5 209.4l.6 .2M83 208.7l.8 .3M83 212.3l-1.8 1M83 208.6l.9 .2M83.4 208.2l.9 .3M83.8 209l-.1 .1M83.8 209h.1M83.9 208.8l-.1 .2M83.9 208.8v.1M83.9 208.9v.1"/>
<path d="M84.3 208.5l-.4 .3M84.3 208.5l.1 .2M84.4 208.7l-.5 .2M84.9 210.7l-2.6 1.5-4.8 .8M85.1 210.9l-4 2.4-1.8 .4a4.9 4.9 0 0 1-3.2 .3M85.1 208.6l-1.4 .5M86 208.1l-2.1 .9M92.4 202.9a15.4 15.4 0 0 1-8 5.8M94.7 203.8a9.5 9.5 0 0 1-4.4 8.2 31.1 31.1 0 0 1-22 4.4 22.8 22.8 0 0 1-14-6.6M110.6 204.6l-37.2 21.4M110.6 204.6l.5 .8M110.9 204.5l-.3 .1"/>
<path d="M111.1 205.4l-37.2 21.5M111.1 205.4v20M111.3 205.1l-.2 .3M35.5 225l.2 .4M35.7 225.4l37.2 21.4M35.7 225.4l.2 .3M72.9 226.9v19.9M72.9 226.9h1M73.4 226l-.5 .9M73.4 226l.5 .9M73.9 226.9v19.9M111.1 225.4l-37.2 21.4"/>
<path d="M111.1 225.4l-.2 .3M111.3 225l-.2 .4M72.9 246.8l.1 .3M72.9 246.8h1M73.9 246.8l-.1 .3"/>
</g>
<g fill="none" stroke="#000" stroke-width=".38">
<path d="M52.4 198.5l-.2 2.7-.6 .3M53.2 199.1l.1 2.6M53.2 198.7l.1 3M53.3 198.4l-.1 .3M54.3 195l-1.4 2.2-.4 1.3M70.1 189.2l-5.1 1-.8-.3M70.1 189.2l-.3-.5 3.2-1.5a26.4 26.4 0 0 1 16.8 4.9M70.1 189.2v.1M70.1 189.3l-5.2 1-.6-.3-.5-.5a13.8 13.8 0 0 0-8.7 6.2l-.5 1-.3 2 .3 3.4M70.1 189.3l1.4-.6a4.3 4.3 0 0 1 3.8-.9 23.5 23.5 0 0 1 14.4 5.2l.2 .6a5.5 5.5 0 0 0 1.4 2.7l1.1 2M70.8 188.1l-.8-.3-3.2 .3-2.4 .5-1.1 .7M71.3 188.1l-2.7 .2-4.1 .9a2.18 2.18 0 0 1-2-.1 13.8 13.8 0 0 0-9 7.7l-.3 1.9"/>
<path d="M84.1 189l-10.7-6-11.1 6.2M89.7 192.1h.1M89.8 192.1l.7 .9M90.1 192.4l21.1 12.4v20.6l-37.8 21.9-37.5-21.6-.4-.7 .1-20.2 20.7-12.2M90.6 193l.2 .7M90.7 193.2a10 10 0 0 1 3.6 5.2M90.8 195.4l1.2 1.9M90.8 193.8v.5M90.8 194.4l.7 .8M90.9 194.6l.6 .6M91.5 195.2l-.8 .2 1.3 1.9M91.9 194.3a5.7 5.7 0 0 1 3.8 4.8"/>
<path d="M92 197.3l.4 1M92.4 198.3l1.1 .4 .1 .4M92.5 198.8a9.1 9.1 0 0 1-5 7.5l-4.1 1.9-.4 .5a2.8 2.8 0 0 1-2.9 1.8l-3.4 .5M94.3 198.4l.3 2M95.4 198.9h.1M95.6 199.1l.1 .1M95.7 199.3v3.6M51.1 202.2v3.7l1.4 .8M51.2 203.2a4.8 4.8 0 0 0 3.5 3.8l.9 .4M51.5 201.6l-.3 .5M51.5 201.9l-.2 .1M52.2 201l.2 1.1"/>
<path d="M52.3 201.3a9 9 0 0 0 2.6 5.1M52.6 205.8v.8M53.3 201.7l1.1 .4M54.1 210.1l.2 .2M54.3 210.3l.7 .3zM54.4 202.1l1.7 2.9M54.5 202.1h.1M54.6 202.1l.3 .9 1.2 1.8M55 206.5l.1 .1M55.1 206.6l.1 .1M55.2 206.8h.1M55.4 206.9l.1 .2"/>
<path d="M55.4 205.1a15.9 15.9 0 0 0 6 4.3M55.4 205.1h.6M56 204.9l.1-.2 .8-.2a25.3 25.3 0 0 0 16.7 5.4l1.7 .8 1.4 .3M56.1 205l-.7 .1M56.1 205.1l.9 .8M56.1 205.1a15.3 15.3 0 0 0 5.3 3.6M57 205.9l.6 .4M57.1 205.6l-.1 .3M57.6 206.3l3.8 2.1v1.2M57.6 206.1v.2M61.4 209.5v.1M61.4 209.6a31.4 31.4 0 0 0 15.4 2.1"/>
<path d="M66.5 209.7l5.8 .7M75.6 212.7v1.1M76.7 211v.1M76.7 211.1l.3 .5M82.3 212.2l.2 .2M82.6 210.4l-.7-.3-5.2 1M83 212.3a10.9 10.9 0 0 1-6.1 1.9l-1.2-.2M83.1 209.6l-.5 .8M83.9 209l-.2 .1M85 210.7a37.9 37.9 0 0 1-9.4 2M85 211l-2 1.3M85 210.7l.1 .2"/>
<path d="M85.1 208.2l.1 .3M86 207.9v.2M86.9 207.7l-.7 .4M86.9 207.7l-1.7 .8a2.79 2.79 0 0 0-2.1 1.1M86.9 207.9l-3.8 1.7M86.9 207.9l.2 .4M87.1 207.6l-.2 .3M87.2 208.4h.1M87.3 208.4l-4.7 2M87.7 208.2l-.4 .2M87.7 208.2h.1M87.7 207.3v.8"/>
<path d="M89.1 206.5l.3 .6M89.1 206.5l-1.4 1M89.1 206.3v.2M89.4 207.1h.3M89.4 207.1l-1.7 1.1M89.7 207.1v-1.1l-2.8 1.7M92.4 202.9a7.4 7.4 0 0 0 1.2-3.8 8.8 8.8 0 0 1-3.9 8M94.6 200.4v3.9l-.4 2.4M94.6 200.4l-.3 1.9M95.6 203.1l-.9 .7M95.7 203l-.1 .1"/>
</g>
<g fill="#000">
<circle cx="53.2" cy="198.7" r=".19"/>
<circle cx="60.8" cy="189.7" r=".19"/>
<circle cx="60.9" cy="189.7" r=".19"/>
<circle cx="61.6" cy="189.4" r=".19"/>
<circle cx="64.4" cy="188.6" r=".19"/>
<circle cx="64.5" cy="188.7" r=".19"/>
<circle cx="65" cy="190.2" r=".19"/>
<circle cx="69.8" cy="188.7" r=".19"/>
<circle cx="69.9" cy="188.7" r=".19"/>
<circle cx="70.1" cy="189.2" r=".19"/>
<circle cx="73" cy="187.3" r=".19"/>
<circle cx="89.1" cy="191.6" r=".19"/>
<circle cx="89.2" cy="191.6" r=".19"/>
<circle cx="90.5" cy="193" r=".19"/>
<circle cx="90.7" cy="193.5" r=".19"/>
<circle cx="90.7" cy="195.4" r=".19"/>
<circle cx="90.8" cy="193.7" r=".19"/>
<circle cx="90.8" cy="193.8" r=".19"/>
<circle cx="90.8" cy="194.3" r=".19"/>
<circle cx="92.2" cy="198.3" r=".19"/>
<circle cx="92.3" cy="198.4" r=".19"/>
<circle cx="92.3" cy="198.3" r=".19"/>
<circle cx="92.3" cy="198.5" r=".19"/>
<circle cx="92.4" cy="198.3" r=".19"/>
<circle cx="92.4" cy="198.5" r=".19"/>
<circle cx="92.4" cy="198.6" r=".19"/>
<circle cx="92.4" cy="198.7" r=".19"/>
<circle cx="92.5" cy="198.7" r=".19"/>
<circle cx="92.5" cy="198.8" r=".19"/>
<circle cx="93.5" cy="199.3" r=".19"/>
<circle cx="93.6" cy="199.2" r=".19"/>
<circle cx="93.6" cy="199.1" r=".19"/>
<circle cx="95.3" cy="198.9" r=".19"/>
<circle cx="95.5" cy="198.9" r=".19"/>
<circle cx="95.5" cy="199" r=".19"/>
<circle cx="95.6" cy="199" r=".19"/>
<circle cx="95.6" cy="199.1" r=".19"/>
<circle cx="51.2" cy="202.2" r=".19"/>
<circle cx="51.2" cy="202.1" r=".19"/>
<circle cx="51.2" cy="203" r=".19"/>
<circle cx="51.2" cy="202.3" r=".19"/>
<circle cx="51.3" cy="202.1" r=".19"/>
<circle cx="51.3" cy="202" r=".19"/>
<circle cx="51.3" cy="201.8" r=".19"/>
<circle cx="51.4" cy="202" r=".19"/>
<circle cx="51.5" cy="201.9" r=".19"/>
<circle cx="51.6" cy="201.6" r=".19"/>
<circle cx="51.6" cy="201.5" r=".19"/>
<circle cx="52.2" cy="201.2" r=".19"/>
<circle cx="52.5" cy="205.7" r=".19"/>
<circle cx="52.5" cy="206.7" r=".19"/>
<circle cx="52.6" cy="206.7" r=".19"/>
<circle cx="52.6" cy="206.6" r=".19"/>
<circle cx="54" cy="210" r=".19"/>
<circle cx="54" cy="209.9" r=".19"/>
<circle cx="54.1" cy="210.1" r=".19"/>
<circle cx="54.1" cy="209.9" r=".19"/>
<circle cx="54.9" cy="206.4" r=".19"/>
<circle cx="55.1" cy="206.6" r=".19"/>
<circle cx="55.2" cy="206.7" r=".19"/>
<circle cx="55.3" cy="206.8" r=".19"/>
<circle cx="55.4" cy="207" r=".19"/>
<circle cx="55.5" cy="207.1" r=".19"/>
<circle cx="55.6" cy="207.4" r=".19"/>
<circle cx="55.6" cy="207.2" r=".19"/>
<circle cx="55.6" cy="207.3" r=".19"/>
<circle cx="55.7" cy="207.3" r=".19"/>
<circle cx="55.7" cy="207.5" r=".19"/>
<circle cx="55.7" cy="207.4" r=".19"/>
<circle cx="56" cy="204.9" r=".19"/>
<circle cx="56" cy="205.1" r=".19"/>
<circle cx="56.1" cy="205.1" r=".19"/>
<circle cx="56.1" cy="204.9" r=".19"/>
<circle cx="75.6" cy="213.9" r=".19"/>
<circle cx="75.6" cy="213.8" r=".19"/>
<circle cx="75.6" cy="212.7" r=".19"/>
<circle cx="75.7" cy="214" r=".19"/>
<circle cx="75.7" cy="213.9" r=".19"/>
<circle cx="76.8" cy="211.7" r=".19"/>
<circle cx="76.9" cy="211.7" r=".19"/>
<circle cx="77" cy="211.7" r=".19"/>
<circle cx="77" cy="211.6" r=".19"/>
<circle cx="81.2" cy="213.3" r=".19"/>
<circle cx="82.5" cy="212.4" r=".19"/>
<circle cx="83" cy="212.3" r=".19"/>
<circle cx="83.1" cy="209.6" r=".19"/>
<circle cx="83.6" cy="209.1" r=".19"/>
<circle cx="83.7" cy="209.1" r=".19"/>
<circle cx="83.9" cy="209" r=".19"/>
<circle cx="84.9" cy="210.7" r=".19"/>
<circle cx="85" cy="210.7" r=".19"/>
<circle cx="85" cy="210.8" r=".19"/>
<circle cx="85.1" cy="210.9" r=".19"/>
<circle cx="85.2" cy="208.5" r=".19"/>
<circle cx="86" cy="208.1" r=".19"/>
<circle cx="86" cy="208.2" r=".19"/>
<circle cx="86.1" cy="208.1" r=".19"/>
<circle cx="87.1" cy="208.3" r=".19"/>
<circle cx="87.7" cy="208.2" r=".19"/>
<circle cx="95.6" cy="203.1" r=".19"/>
<circle cx="95.7" cy="202.9" r=".19"/>
</g>
<path d="M286.8 58.2l.4 2.5h-.8z" fill="#f00"/>
<path d="M286.4 119.9h.8l-.4 2.5z" fill="none" stroke="#f00" stroke-width=".28"/>
<path d="M286.4 119.9h.8l-.4 2.5z" fill="#f00"/>
<path d="M177.6 29.9l21.1 25.4M196.2 52.8l.6-.5 1.3 2.2zM286.8 58.2v64.2" fill="none" stroke="#f00" stroke-width=".28"/>
<path d="M196.2 52.8l.6-.5 1.3 2.2z" fill="#f00"/>
<path d="M342.3 64.8h13.2M354.3 64.8l.4 2.5h-.8z" fill="none" stroke="#f00" stroke-width=".28"/>
<path d="M354.3 64.8l.4 2.5h-.8z" fill="#f00"/>
<path d="M333.2 61.8h29.2M354.3 64.8v33.7M361.1 61.8l.4 2.5h-.8z" fill="none" stroke="#f00" stroke-width=".28"/>
<path d="M361.1 61.8l.4 2.5h-.8z" fill="#f00"/>
<path d="M332.2 54.3h35M366 54.3l.4 2.5h-.8zM361.1 61.8v28.5" fill="none" stroke="#f00" stroke-width=".28"/>
<path d="M366 54.3l.4 2.5h-.8z" fill="#f00"/>
<path d="M366 54.3v44.8M222 196.3h17.7M238 193.8h.9l-.4 2.5z" fill="none" stroke="#f00" stroke-width=".28"/>
<g fill="none" stroke="#fff" stroke-width=".28">
<path d="M45.8 68.8h.8M48.4 68.8h14.5M64.6 68.8h1.7M68.1 68.8h14.5M84.4 68.8h1.7M87.9 68.8h14.5M104.1 68.8h1.7M107.6 68.8h14.5M123.9 68.8h1.7M127.4 68.8h14.4M143.6 68.8h1.7M147.1 68.8h14.5"/>
<path d="M163.4 68.8h1.7M166.9 68.8h14.4M183.1 68.8h1.7M186.6 68.8h14.5M202.9 68.8h1.7M206.4 68.8h14.4M222.6 68.8h.9"/>
</g>
<path d="M238 193.8h.9l-.4 2.5z" fill="#f00"/>
<path d="M238.5 175.5v20.8M193.4 210.1h58.2M249.9 207.6h.8l-.4 2.5z" fill="none" stroke="#f00" stroke-width=".28"/>
<path d="M249.9 207.6h.8l-.4 2.5z" fill="#f00"/>
<path d="M250.3 177v33.1" fill="none" stroke="#f00" stroke-width=".28"/>
<g font-size="7" fill="#f00">
<text x="60.7" y="47.9">B</text>
<text x="39" y="66.8">A</text>
<text x="139.3" y="66.8">A</text>
<text x="371.4" y="132.2">C</text>
<text x="60.7" y="143.3">B</text>
<text x="301.5" y="141.8">CORTE B-B</text>
<text x="176.8" y="262.6">DETALLE C</text>
<text x="191" y="270.1">5:1</text>
</g>
<text font-size="5.6" fill="#00f" x="268.7" y="274.4">TARRO T-116 RFILL INCORPORADO</text>
<text font-size="4.9" fill="#00f" x="236" y="281">2:1</text>
<g font-size="4.2" fill="#00f">
<text x="387" y="259.5">M18770002</text>
<text x="244" y="280.8">±0.2</text>
<text x="307.5" y="281.5">18770002</text>
</g>
<g font-size="4.2" fill="#f00">
<text x="235.5" y="272.9">Esc.</text>
<text x="244.5" y="272.9">Tol.</text>
</g>
<g font-size="3.9" fill="#f00">
<text x="286.2" y="96" transform="rotate(-90 286.2 96)">q 64,2</text>
<text x="360.5" y="96.8" transform="rotate(-90 360.5 96.8)">O 56,91</text>
<text x="353.6" y="103.3" transform="rotate(-90 353.6 103.3)">O 51</text>
<text x="365.4" y="104.3" transform="rotate(-90 365.4 104.3)">O 72</text>
<text x="45.6" y="143.5" transform="rotate(-51 45.6 143.5)">O 59,8</text>
<text x="237.8" y="187.4" transform="rotate(-90 237.8 187.4)">O 50,99</text>
<text x="249.7" y="188.7" transform="rotate(-90 249.7 188.7)">O 56,51</text>
</g>
<g font-size="3.5" fill="#f00">
<text x="87.1" y="33.8">72</text>
<text x="178.7" y="30.1" transform="rotate(50 178.7 30.1)">TYP. R 1</text>
<text x="215.3" y="34.2">43,85</text>
<text x="233.6" y="45.8">9,18</text>
<text x="324" y="82" transform="rotate(44 324 82)">R 2</text>
<text x="153.7" y="92.2" transform="rotate(-90 153.7 92.2)">72</text>
<text x="316.6" y="100.6">36,93</text>
<text x="35.4" y="136.7" transform="rotate(-33 35.4 136.7)">R 1</text>
<text x="202.9" y="225.1" transform="rotate(-61 202.9 225.1)">R 1</text>
<text x="231.6" y="227.7">2,2</text>
</g>
<g font-size="2.9" fill="#f00">
<text x="297.7" y="243">MODIFICACIÓN</text>
<text x="391.7" y="243.1">INFORME</text>
<text x="241.4" y="247.1">VERSIÓN</text>
<text x="265.2" y="247">FECHA</text>
<text x="321.8" y="247">OPERACIÓN</text>
<text x="393.6" y="247">SI / NO</text>
</g>
<g font-size="2.8" fill="#00f">
<text x="371.7" y="219.5">-</text>
<text x="400.8" y="218.3">-</text>
<text x="235.1" y="251">--</text>
<text x="261.9" y="251">--</text>
<text x="281" y="251">--</text>
<text x="397.2" y="251">--</text>
<text x="235" y="254.8">--</text>
<text x="261.9" y="255">--</text>
<text x="280.2" y="255">--</text>
<text x="397.2" y="255">--</text>
<text x="263.2" y="263">MAG</text>
<text x="285.5" y="262.9">27/01/2022</text>
<text x="335.9" y="259">PMMA</text>
<text x="336.9" y="263">0.6%</text>
<text x="397.8" y="262.9">-</text>
<text x="264.2" y="267">MA</text>
<text x="339" y="267">--</text>
<text x="397.2" y="267.1">--</text>
<text x="257.2" y="286.5">M18770002_TARRO_T-116_RFILL_INCORPORADO.dft</text>
</g>
<g font-size="2.8" fill="#f00">
<text x="235.9" y="262.9">Dibujado</text>
<text x="263" y="259.1">Nombre</text>
<text x="288.7" y="258.8">Fecha</text>
<text x="305.7" y="258.9">Material figura</text>
<text x="305.7" y="262.8">Contracción</text>
<text x="356.3" y="259">Nº de molde</text>
<text x="356.3" y="262.9">Cantidad de figuras</text>
<text x="235.9" y="266.9">Comprobado</text>
<text x="305.7" y="267">Peso figura</text>
<text x="356.3" y="267">Referencia cliente</text>
<text x="244.3" y="286.4">Ref. CAD:</text>
</g>
<text font-size="2.8" x="235" y="286.5">DinA</text>
<text font-size="2.7" fill="#00f" x="285.7" y="266.9">27/01/2022</text>
<text font-size="1.7" x="316.1" y="286.8">3</text>
</svg>
